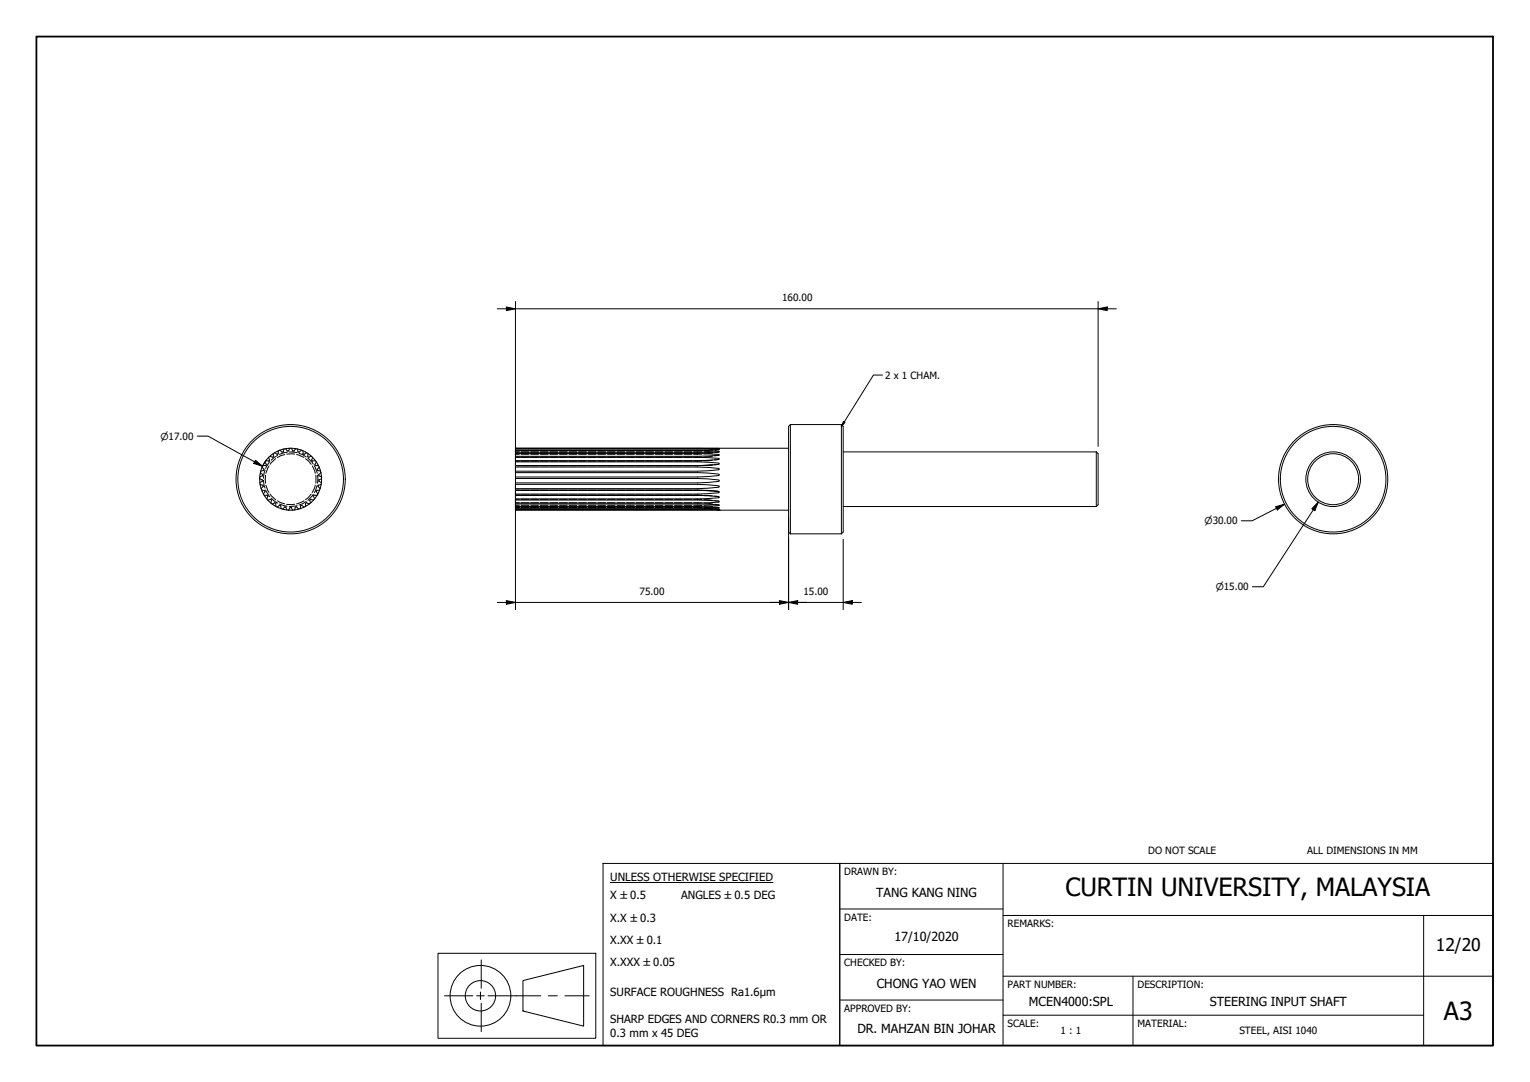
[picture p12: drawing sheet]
<svg xmlns="http://www.w3.org/2000/svg" width="420mm" height="297mm" viewBox="0 0 420 297" stroke-linecap="round" stroke-linejoin="round" font-family="sans-serif">
<!-- layer: Hidden (ISO) -->
<g fill="none" stroke="#000" stroke-width=".27">
<path d="M72.3 131.8l.5 2.2M72.8 129.1l-.5 2.2M72.9 130.5v2.1M73 134.5l1.1 1.9M73 133.2l.9 2M73.9 127.9l-.9 2M74.1 126.7l-1.1 1.9M74.2 135.6l1.5 1.6M74.5 136.8l1.7 1.3M75.7 125.9l-1.5 1.6M76.2 137.5l2 .8M76.2 125l-1.7 1.3"/>
<path d="M76.7 138.4l2.2 .6M78.2 124.8l-2 .8M78.7 124.7h2.2M78.9 124.2l-2.2 .5M79.4 124.1l2.2 .2M80.9 138.4l-2.2 .1M81.4 124.8l2.1 .8M81.6 138.8l-2.2 .2M82.1 124.5l2 .9M83.5 137.5l-2.1 .8M83.9 125.9l1.6 1.6M84.1 137.7l-2 .9"/>
<path d="M84.6 125.7l1.4 1.7M85.5 135.7l-1.6 1.5M85.8 127.9l.8 2M86 135.7l-1.4 1.7M86.3 127.9l.8 2M86.6 133.2l-.8 2M86.7 130.5v2.1M87.1 133.2l-.8 2M87.2 130.5v2.2M141.6 139.3h1M141.6 139.2h1M141.6 138.7h1"/>
<path d="M141.6 138h1M141.6 137.1h1M141.6 135.9h1M141.6 134.6h1M141.6 127.8h1M141.6 126.6h1M141.6 125.5h1M141.6 124.7h1M141.6 124.1h1M141.6 123.8h1M143.1 139.3h2.1M143.1 139.2h2.1"/>
<path d="M143.1 138.7h2.1M143.1 138h2.1M143.1 137.1h2.1M143.1 135.9h2.1M143.1 134.6h2.1M143.1 127.8h2.1M143.1 126.6h2.1M143.1 125.5h2.1M143.1 124.7h2.1M143.1 124.1h2.1M143.1 123.8h2.1M145.8 139.3h2.1"/>
<path d="M145.8 139.2h2.1M145.8 138.7h2.1M145.8 138h2.1M145.8 137.1h2.1M145.8 135.9h2.1M145.8 134.6h2.1M145.8 127.8h2.1M145.8 126.6h2.1M145.8 125.5h2.1M145.8 124.7h2.1M145.8 124.1h2.1M145.8 123.8h2.1"/>
<path d="M148.4 139.3h2.1M148.4 139.2h2.1M148.4 138.7h2.1M148.4 138h2.1M148.4 137.1h2.1M148.4 135.9h2.1M148.4 134.6h2.1M148.4 127.8h2.1M148.4 126.6h2.1M148.4 125.5h2.1M148.4 124.7h2.1M148.4 124.1h2.1"/>
<path d="M148.4 123.8h2.1M151 139.3h2.1M151 139.2h2.1M151 138.7h2.1M151 138h2.1M151 137.1h2.1M151 135.9h2.1M151 134.6h2.1M151 127.8h2.1M151 126.6h2.1M151 125.5h2.1M151 124.7h2.1"/>
<path d="M151 124.1h2.1M151 123.8h2.1M153.7 139.3h2.1M153.7 139.2h2.1M153.7 138.7h2.1M153.7 138h2.1M153.7 137.1h2.1M153.7 135.9h2.1M153.7 134.6h2.1M153.7 127.8h2.1M153.7 126.6h2.1M153.7 125.5h2.1"/>
<path d="M153.7 124.7h2.1M153.7 124.1h2.1M153.7 123.8h2.1M156.3 139.3h2.1M156.3 139.2h2.1M156.3 138.7h2.1M156.3 138h2.1M156.3 137.1h2.1M156.3 135.9h2.1M156.3 134.6h2.1M156.3 127.8h2.1M156.3 126.6h2.1"/>
<path d="M156.3 125.5h2.1M156.3 124.7h2.1M156.3 124.1h2.1M156.3 123.8h2.1M158.9 139.3h2.1M158.9 139.2h2.1M158.9 138.7h2.1M158.9 138h2.1M158.9 137.1h2.1M158.9 135.9h2.1M158.9 134.6h2.1M158.9 127.8h2.1"/>
<path d="M158.9 126.6h2.1M158.9 125.5h2.1M158.9 124.7h2.1M158.9 124.1h2.1M158.9 123.8h2.1M161.6 139.3h2.1M161.6 139.2h2.1M161.6 138.7h2.1M161.6 138h2.1M161.6 137.1h2.1M161.6 135.9h2.1M161.6 134.6h2.1"/>
<path d="M161.6 127.8h2.1M161.6 126.6h2.1M161.6 125.5h2.1M161.6 124.7h2.1M161.6 124.1h2.1M161.6 123.8h2.1M164.2 139.3h2.1M164.2 139.2h2.1M164.2 138.7h2.1M164.2 138h2.1M164.2 137.1h2.1M164.2 135.9h2.1"/>
<path d="M164.2 134.6h2.1M164.2 127.8h2.1M164.2 126.6h2.1M164.2 125.5h2.1M164.2 124.7h2.1M164.2 124.1h2.1M164.2 123.8h2.1M166.8 139.3h2.1M166.8 139.2h2.1M166.8 138.7h2.1M166.8 138h2.1M166.8 137.1h2.1"/>
<path d="M166.8 135.9h2.1M166.8 134.6h2.1M166.8 127.8h2.1M166.8 126.6h2.1M166.8 125.5h2.1M166.8 124.7h2.1M166.8 124.1h2.1M166.8 123.8h2.1M169.4 139.3h2.2M169.4 139.2h2.2M169.4 138.7h2.2M169.4 138h2.2"/>
<path d="M169.4 137.1h2.2M169.4 135.9h2.2M169.4 134.6h2.2M169.4 127.8h2.2M169.4 126.6h2.2M169.4 125.5h2.2M169.4 124.7h2.2M169.4 124.1h2.2M169.4 123.8h2.2M172.1 139.3h2.1M172.1 139.2h2.1M172.1 138.7h2.1"/>
<path d="M172.1 138h2.1M172.1 137.1h2.1M172.1 135.9h2.1M172.1 134.6h2.1M172.1 127.8h2.1M172.1 126.6h2.1M172.1 125.5h2.1M172.1 124.7h2.1M172.1 124.1h2.1M172.1 123.8h2.1M174.7 139.3h2.1M174.7 139.2h2.1"/>
<path d="M174.7 138.7h2.1M174.7 138h2.1M174.7 137.1h2.1M174.7 135.9h2.1M174.7 134.6h2.1M174.7 127.8h2.1M174.7 126.6h2.1M174.7 125.5h2.1M174.7 124.7h2.1M174.7 124.1h2.1M174.7 123.8h2.1M177.3 139.3h2.2"/>
<path d="M177.3 139.2h2.2M177.3 138.7h2.2M177.3 138h2.2M177.3 137.1h2.2M177.3 135.9h2.2M177.3 134.6h2.2M177.3 127.8h2.2M177.3 126.6h2.2M177.3 125.5h2.2M177.3 124.7h2.2M177.3 124.1h2.2M177.3 123.8h2.2"/>
<path d="M180 139.3h2.1M180 139.2h2.1M180 138.7h2.1M180 138h2.1M180 137.1h2.1M180 135.9h2.1M180 134.6h2.1M180 127.8h2.1M180 126.6h2.1M180 125.5h2.1M180 124.7h2.1M180 124.1h2.1"/>
<path d="M180 123.8h2.1M182.6 139.3h2.1M182.6 139.2h2.1M182.6 138.7h2.1M182.6 138h2.1M182.6 137.1h2.1M182.6 135.9h2.1M182.6 134.6h2.1M182.6 127.8h2.1M182.6 126.6h2.1M182.6 125.5h2.1M182.6 124.7h2.1"/>
<path d="M182.6 124.1h2.1M182.6 123.8h2.1M185.2 139.3h2.1M185.2 139.2h2.1M185.2 138.7h2.1M185.2 138h2.1M185.2 137.1h2.1M185.2 135.9h2.1M185.2 134.6h2.1M185.2 127.8h2.1M185.2 126.6h2.1M185.2 125.5h2.1"/>
<path d="M185.2 124.7h2.1M185.2 124.1h2.1M185.2 123.8h2.1M187.9 139.3h2.1M187.9 139.2h2.1M187.9 138.7h2.1M187.9 138h2.1M187.9 137.1h2.1M187.9 135.9h2.1M187.9 134.6h2.1M187.9 127.8h2.1M187.9 126.6h2.1"/>
<path d="M187.9 125.5h2.1M187.9 124.7h2.1M187.9 124.1h2.1M187.9 123.8h2.1M190.5 139.3l2.3 .1-2.3-.1M190.5 139.2h2.3M190.5 138.7l2.2 .1M190.5 138l2.2 .1M190.5 137.1h2.2M190.5 135.9l2.2 .1M190.5 134.6h2.2M192.7 127.8h-2.2"/>
<path d="M192.7 126.5l-2.2 .1M192.7 125.5h-2.2M192.7 124.6l-2.2 .1M192.8 124.1h-2.3M192.8 123.8h-2.3M193.3 134.7l2.3 .1M193.3 136l2.3 .1M193.3 137.2l2.4 .2M193.3 138.1l2.4 .2M193.3 138.8l2.4 .3M193.4 139.4l2.3 .3M193.4 139.3l2.3 .3"/>
<path d="M195.6 127.6l-2.3 .2M195.6 126.3l-2.3 .2M195.7 125.2l-2.4 .3M195.7 124.4l-2.4 .2M195.7 123.8l-2.3 .2M195.7 123.4l-2.3 .3M196.1 134.8l1.2 .1M196.2 136.2l1.1 .1M196.2 137.4l1.2 .2M196.3 138.4l1.2 .2M196.3 139.2l1.2 .2M196.3 139.7l1.2 .2"/>
<path d="M197.3 127.5l-1.1 .1M197.4 126.1l-1.2 .2M197.4 125l-1.1 .2M197.5 124.1l-1.2 .2M197.5 123.4l-1.2 .3M197.5 123.1l-1.2 .2M197.5 140.1l-1.2-.3 1.2 .3"/>
</g>
<!-- layer: Visible (ISO) -->
<g fill="none" stroke="#000" stroke-width=".27">
<path d="M217.1 116.6v30M217.1 116.6l-.5 .5v29l.5 .5M217.1 116.6h14M231.1 116.6l.5 .5v29l-.5 .5M231.1 116.6v30M71.3 131.4l.7 .4 .1 .2M71.3 131.4l.1 1.2M71.3 130.9v.5M71.4 132.6l.3 1.5M71.4 133l.8 .3 .1 .3-.6 .5M71.5 129.8l.6 .5v.3l-.8 .4M71.5 129.7l-.2 1.2"/>
<path d="M71.6 129.4l-.1 .3M71.7 134.1l.2 .4M71.9 134.5l.8 .2a.56 .56 0 0 1-.4 .8zM72 128.2l-.4 1.2M72.1 132l-.7 .6M72.2 127.8l-.2 .4 .5 .6-.1 .3-.8 .3M72.4 135.6l.2 .4M72.6 136l.7 1M72.6 136h.8l.2 .2-.3 .8M72.8 126.8l-.6 1M72.8 126.8l.4 .7-.2 .3h-.8M73 126.5l-.2 .3"/>
<path d="M73.3 137l.2 .3M73.5 137.3l.9 .8M73.5 137.3l.9-.2 .2 .2-.2 .8M73.8 125.5l.2 .9a.55 .55 0 0 1-.9 0zM74.1 125.3l-.3 .2M74.4 138.1l.3 .3M74.7 138.4l1 .6M75.1 124.5l-1 .8M75.1 124.5v.9l-.2 .1-.8-.2M75.7 138.2v.8M75.7 138.2l-.2-.2-.8 .4M75.7 139l.4 .2"/>
<path d="M76.1 139.2l.7-.5a.56 .56 0 0 1 .3 .9zM76.5 123.7l-1.1 .6M76.5 123.7l-.1 .9-.3 .1-.7-.4-.3 .2M76.8 123.6l.6 .5M76.8 123.6l-.3 .1M77.2 139.7l.4 .1M77.6 139.8l1.2 .2M77.6 139.8l.6-.6h.3l.3 .8M78 123.3l-.2 .7-.4 .1M78 123.2l-1.2 .4M78.4 123.2h-.4M78.8 140h.4"/>
<path d="M79.6 123.1l-.4 .7h-.3l-.5-.6M79.6 123.1l-1.2 .1M79.6 123.1h.4M79.7 139.3l-.5 .7M79.7 139.3h.2M79.9 139.3l.5 .7M80 123.1l1.2 .1M80 123.1l.4 .7h.4M80.8 140h-.4M81.2 123.2l-.4 .6M81.2 123.2h.4M81.6 123.2l1.2 .4"/>
<path d="M81.6 123.3l.2 .7 .3 .1 .7-.5M82 139.8l-.5-.6h-.3l-.4 .8M82 139.8l-1.2 .2M82.4 139.7l-.4 .1M82.8 123.6l.4 .1M83.2 123.7v.9l.3 .1 .7-.4M83.2 123.7l1.4 .8M83.5 139.2l-1.1 .5M83.5 139.2l-.6-.5-.3 .1-.2 .9M83.9 139l-.4 .2M83.9 138.2l.3-.2 .7 .4M83.9 138.2v.8"/>
<path d="M84.6 124.5l-.1 .8 .2 .2 .8-.2M84.6 124.5l.9 .8M84.9 138.4l-1 .6M85.1 137.3l.2-.2 .8 .2M85.1 137.3l.1 .8M85.2 138.1l-.3 .3M85.5 125.3l.3 .2M85.8 125.5l.8 1M85.8 125.5l-.2 .8 .2 .3 .8-.1M86.1 137.3l-.9 .8M86.4 137l-.3 .3M86.6 126.5l.3 .3"/>
<path d="M86.9 126.8l-.4 .7 .1 .3h.9M86.9 126.8l.6 1M87.1 136l-.8-.1-.2 .3 .3 .8M87.1 136l-.7 1M87.3 135.6l-.2 .4M87.5 127.8l.1 .4M87.5 130.3l.1 .3 .7 .4M87.6 128.2l.4 1a.55 .55 0 0 1-.9-.4zM87.8 134.5l-.5 1.1M87.8 134.5l-.8 .1-.2 .3 .5 .7M88 129.4l.1 .3M88.1 129.8l-.6 .5"/>
<path d="M88.1 129.7l.2 1.2M88.2 133l-.8 .4 .5 .7-.1 .4M88.2 133l-.3 1.1M88.3 132.6l-.1 .4M88.3 130.9v.5M88.3 131.4v1.2M88.3 131.4l-.7 .4v.2l.7 .6M141.6 140l55.9 .1M141.6 139.8h50l5.9 .1-55.9 .1zM141.6 139.2h50l5.9 .3-5.9 .2h-50zM141.6 138.4h50l5.7 .2 .2 .2-5.9 .2h-50zM141.6 137.3h50l5.7 .3 .2 .2-5.9 .3h-50z"/>
<path d="M141.6 134.5h50l5.7 .4 .2 .1v.2l-5.9 .4h-50zM141.6 133h50l5.7 .4h.2v.3l-5.9 .4h-50zM141.6 131.4h50l5.7 .3 .2 .1v.3l-5.9 .5h-50zM141.6 129.7h50l5.7 .4 .2 .1v.3l-5.9 .4h-50zM141.6 128.2h50l5.7 .4 .2 .1v.2l-5.9 .5h-50zM141.6 126.8h50l5.7 .3 .2 .1v.2l-5.9 .4h-50zM141.6 125.5h50l5.7 .3 .2 .3-5.9 .4h-50zM141.6 124.5h50l5.7 .2 .2 .2-5.9 .4h-50zM141.6 123.7h50l5.7 .2 .2 .2-5.9 .2h-50zM141.6 123.2h50l5.9 .2-5.9 .2h-50zM141.6 134.6h50l5.5 .3M141.6 123.1h.1"/>
<path d="M141.6 123.1h55.9zM141.6 136h50M141.6 123.2h.1M141.6 123.6v.1M141.6 124.3v.2M141.6 125.3v.2M141.6 126.5v.3M141.6 129.4v.3M141.6 130.9v.5M141.6 132.6v.4M141.6 134.1v.4M141.6 135.6v.4"/>
<path d="M141.6 137v.3M141.6 138.1v.3M141.6 139v.2M141.6 139.7v.1M141.6 123.1h75M191.6 136l5.7 .3 .2 .3-5.9 .4h-50v-1M191.6 136h-50M191.6 136l2.5 .1M191.6 127.8h-50v.4M195.8 127.6l-4.2 .2M231.6 139.1h69.5M231.6 124.1h69.5"/>
<path d="M301.1 124.1v15M301.1 124.1l.5 .5v14l-.5 .5M79.2 140h1.2M197.5 140.1h.1M197.5 140.1h19.1M217.1 146.6h14"/>
<circle cx="79.8" cy="131.6" r="15"/>
<circle cx="79.8" cy="131.6" r="14.5"/>
<circle cx="366.1" cy="131.6" r="7.5"/>
<circle cx="366.1" cy="131.6" r="7"/>
<circle cx="366.1" cy="131.6" r="14.5"/>
<circle cx="366.1" cy="131.6" r="15"/>
</g>
<!-- layer: Border (ISO) -->
<path d="M10 10h400v277h-400z" fill="none" stroke="#000" stroke-width=".5"/>
<!-- layer: Title (ISO) -->
<g fill="none" stroke="#000" stroke-width=".27">
<path d="M165.6 237h65v50h-65zM230.6 237h179.4v50h-179.4zM275.5 237v50M167.6 242.3h44.7M230.6 249.5h44.9M275.5 251.3h134.5M391 251.3v35.7M120.3 261.7h43.3v23.3h-43.3zM122.1 273.4h7.8M130.9 273.4h2.1M131.9 272.3v2.1M132.2 263.5v7.8"/>
<path d="M132.2 275.4v7.8M134 273.4h14.5M143.6 269.2l16.7-4.2v16.7l-16.7-4.2zM150.5 273.4h2.6M155.1 273.4h6.7M230.6 274.5h44.9M230.6 262h44.9M275.5 278.7h115.5M275.5 268h134.5M311.1 268v19"/>
<circle cx="131.9" cy="273.4" r="8.3"/>
<circle cx="131.9" cy="273.4" r="4.2"/>
</g>
<!-- layer: Dimension (ISO) -->
<g fill="none" stroke="#000" stroke-width=".27">
<path d="M136.6 84.8h170M139.1 84.3l2.5 .5-2.5 .5zM141.6 82.8v46.6M301.6 84.8l2.5-.5v1zM301.6 82.8v39.8M54.1 119.7h3l15 8.3M70.2 126.4l1.9 1.6-2.4-.8zM73.1 126.3l-1.1 2M141.6 132.7v34.7M350.3 139.1l2.5-.7-2 1.6zM352.8 138.4l-8.9 4.6h-3M362 137.8l-.9 2.4-.9-.5z"/>
<path d="M362 137.8l-15.1 23.3h-3M216.6 142.1v25.3M231.6 148.1v19.3M136.6 165.4h100M139.1 164.9l2.5 .5-2.5 .5zM214.1 164.9l2.5 .5-2.5 .5zM216.6 165.4l2.5-.5v1zM231.6 165.4l2.5-.5v1z"/>
</g>
<g fill="#000">
<path d="M139.1 84.3l2.5 .5-2.5 .5z" fill-rule="evenodd"/>
<path d="M301.6 84.8l2.5-.5v1z" fill-rule="evenodd"/>
<path d="M70.2 126.4l1.9 1.6-2.4-.8z" fill-rule="evenodd"/>
<path d="M350.3 139.1l2.5-.7-2 1.6z" fill-rule="evenodd"/>
<path d="M362 137.8l-.9 2.4-.9-.5z" fill-rule="evenodd"/>
<path d="M139.1 164.9l2.5 .5-2.5 .5z" fill-rule="evenodd"/>
<path d="M214.1 164.9l2.5 .5-2.5 .5z" fill-rule="evenodd"/>
<path d="M216.6 165.4l2.5-.5v1z" fill-rule="evenodd"/>
<path d="M231.6 165.4l2.5-.5v1z" fill-rule="evenodd"/>
</g>
<!-- layer: Symbol (ISO) -->
<path d="M231.6 115.7l.5 .3-1 1.1zM242.4 103h-2.5l-8.8 14.1" fill="none" stroke="#000" stroke-width=".27"/>
<path d="M231.6 115.7l.5 .3-1 1.1z" fill-rule="evenodd" fill="#000"/>
<g font-size="6.9">
<text x="292.6" y="246.1">CURTIN UNIVERSITY, MALAYSIA</text>
<text x="396.5" y="280">A3</text>
</g>
<text font-size="4.8" x="394.3" y="261.1">12/20</text>
<g font-size="3.4">
<text x="240.6" y="246.2">TANG KANG NING</text>
<text x="245.6" y="258.4">17/10/2020</text>
<text x="240.8" y="271.2">CHONG YAO WEN</text>
<text x="282.6" y="276.2">MCEN4000:SPL</text>
<text x="332.2" y="276.2">STEERING INPUT SHAFT</text>
<text x="235.4" y="283.7">DR. MAHZAN BIN JOHAR</text>
</g>
<g font-size="3.1">
<text x="167.6" y="241.8">UNLESS OTHERWISE SPECIFIED</text>
<text x="167.6" y="246.9">X ±0.5</text>
<text x="187.1" y="246.9">ANGLES ±0.5 DEG</text>
<text x="167.6" y="253">X.X ±0.3</text>
<text x="167.6" y="259.1">X.XX ±0.1</text>
<text x="167.6" y="265.1">X.XXX ±0.05</text>
<text x="167.6" y="273.5">SURFACE ROUGHNESS Ra1.6µm</text>
<text x="167.6" y="280.9">SHARP EDGES AND CORNERS R0.3 mm OR</text>
<text x="167.6" y="284.6">0.3 mm x 45 DEG</text>
</g>
<g font-size="2.7">
<text x="214.8" y="82.7">160.00</text>
<text x="243.1" y="104">2 x 1 CHAM.</text>
<text x="175.6" y="163.3">75.00</text>
<text x="220.6" y="163.3">15.00</text>
<text x="315.3" y="234.4">DO NOT SCALE</text>
<text x="359" y="234.4">ALL DIMENSIONS IN MM</text>
<text x="231.9" y="240.3">DRAWN BY:</text>
<text x="231.9" y="252.8">DATE:</text>
<text x="276.7" y="254.6">REMARKS:</text>
<text x="231.9" y="265.3">CHECKED BY:</text>
<text x="276.7" y="271.2">PART NUMBER:</text>
<text x="312.4" y="271.3">DESCRIPTION:</text>
<text x="231.9" y="277.8">APPROVED BY:</text>
<text x="276.7" y="282">SCALE:</text>
<text x="312.4" y="282">MATERIAL:</text>
<text x="291.3" y="284">1 : 1</text>
<text x="340.4" y="284">STEEL, AISI 1040</text>
</g>
<g font-size="2.6">
<text x="44.1" y="120.7">⌀17.00</text>
<text x="330.8" y="143.9">⌀30.00</text>
<text x="333.8" y="162">⌀15.00</text>
</g>
</svg>
